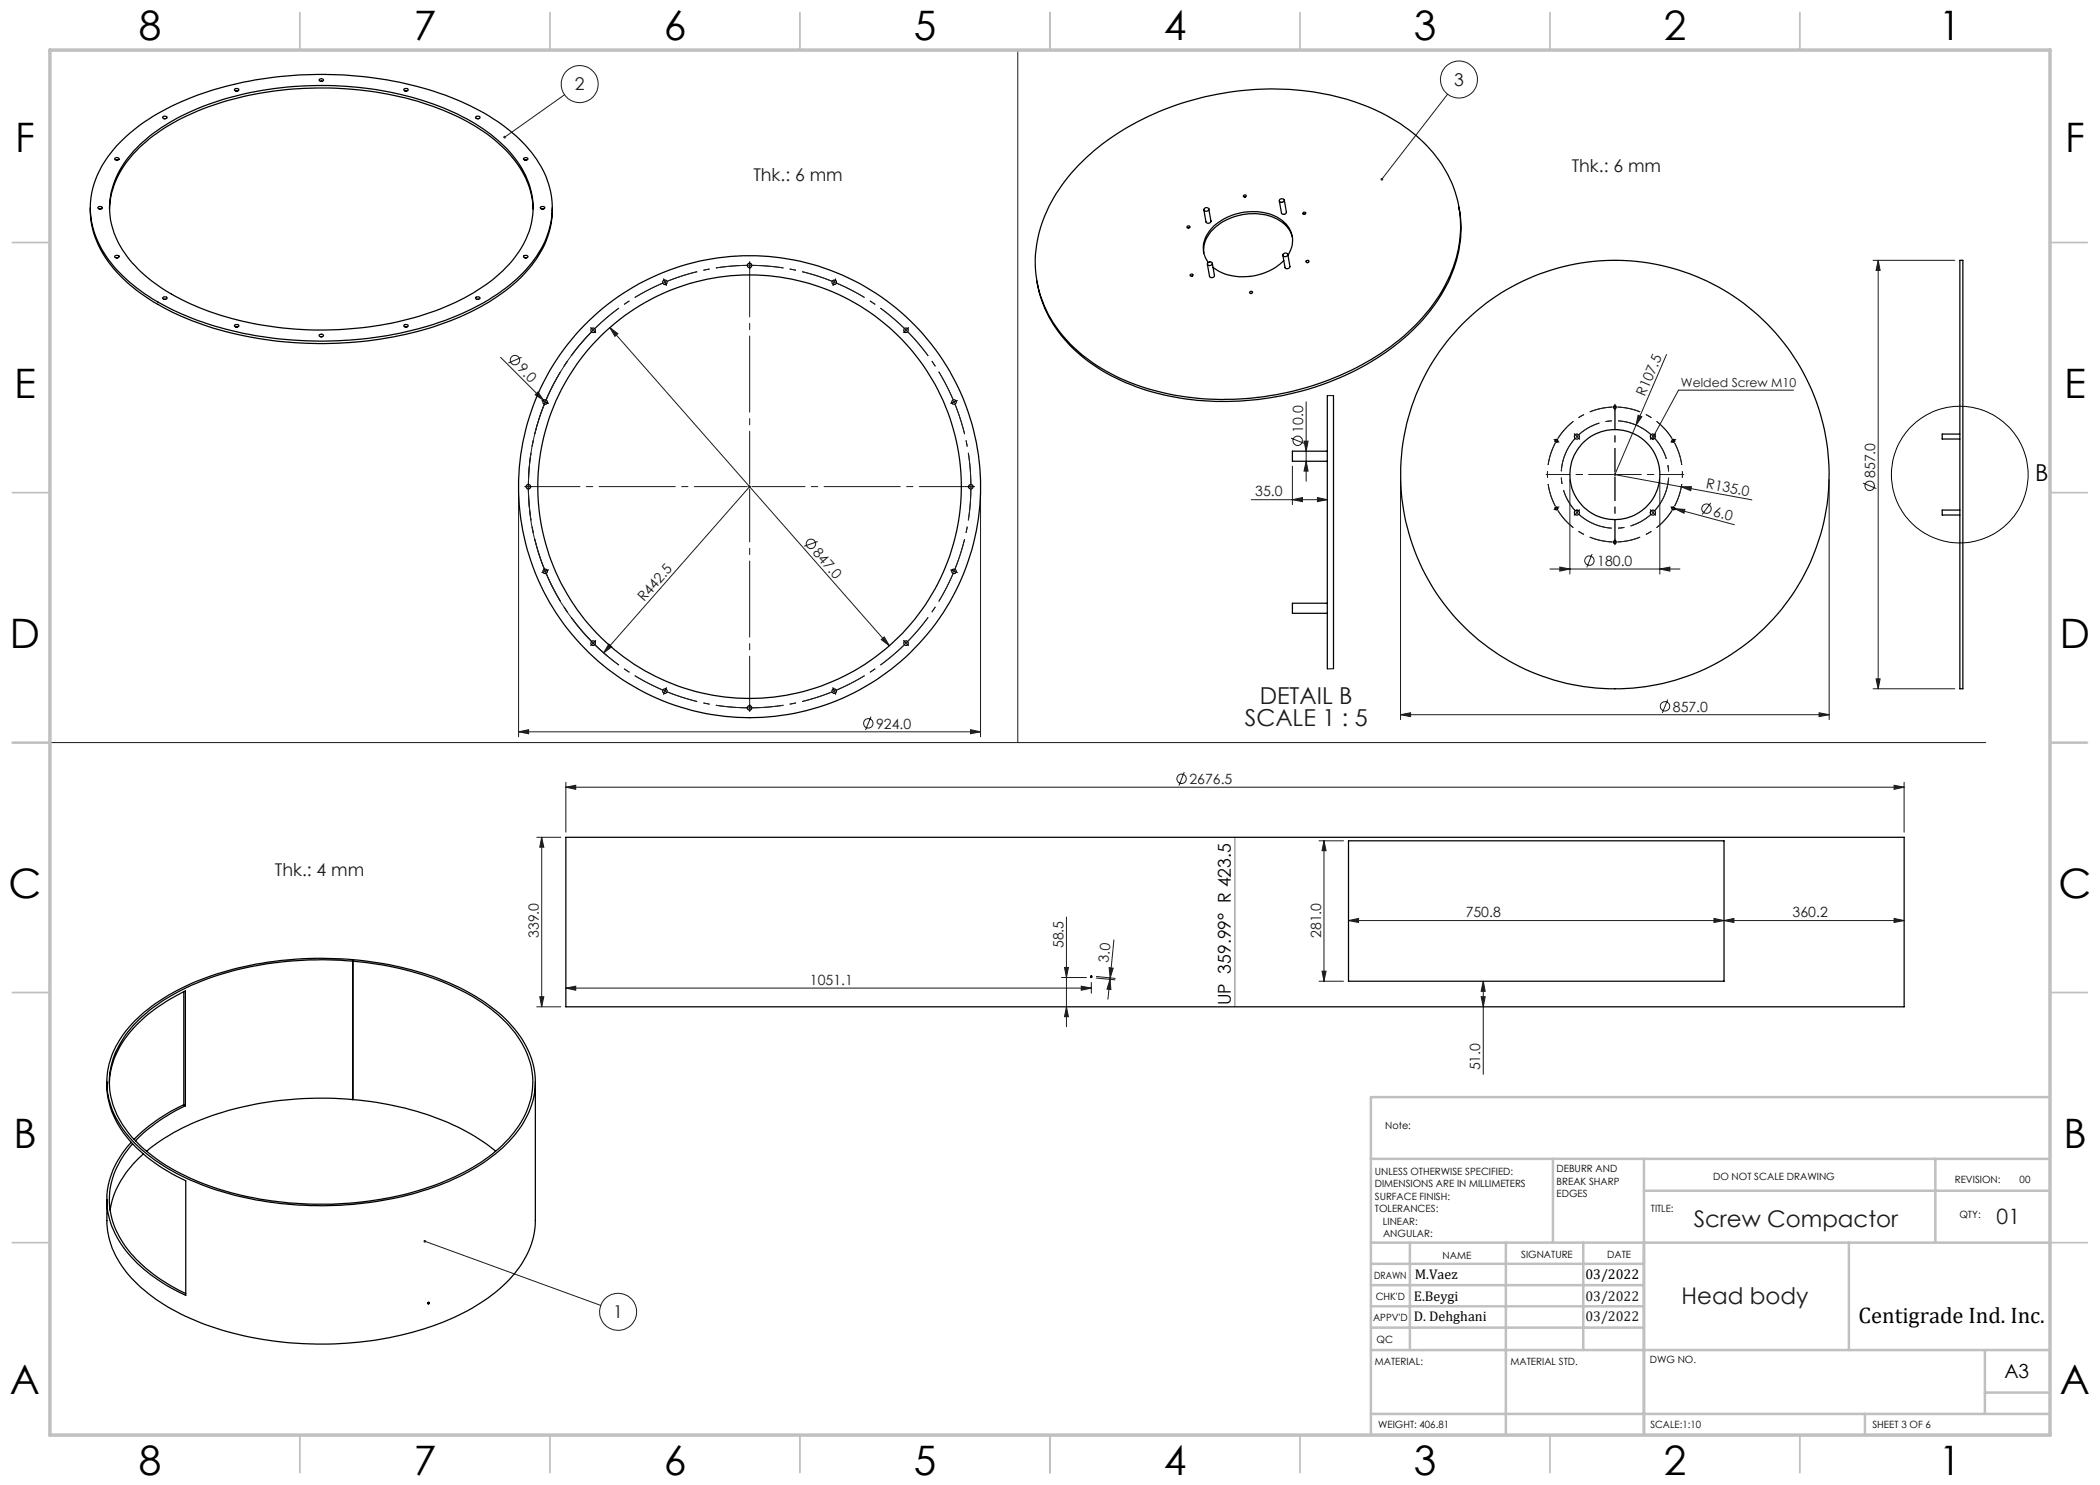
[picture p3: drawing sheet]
<svg xmlns="http://www.w3.org/2000/svg" width="420mm" height="297mm" viewBox="0 0 420 297" stroke-linecap="round" stroke-linejoin="round" font-family="sans-serif">
<g fill="none" stroke="#191924" stroke-width=".2">
<path d="M112.9 18.9l-12 8.5M203.6 10v138.5M289.5 18.8l-13.1 17M132.9 56.2l.1 .2M133 56.4l-.2 .1M133 56.4l.1 .3M133.2 56.4h-.2M374.6 52.1h16.3M375.6 52.1v85.7M375.6 52.1l.4 2h-.8zM100.1 71.5l8.6 8.6M104.3 71.5l-2.6 1.1"/>
<path d="M107 78.9l.6-.5 1.1 1.7zM118.4 66.2a44.3 44.3 0 0 0 3.1 65.1M122 65.5l1.6 1.2-.6 .6zM122 65.5l55.9 63.6M333.3 70.9l-6.1 14.2M358.7 78h-23l-5 9.3M103.7 98.4v49M108.7 80.1l.7 .6M149.9 97.3l-29.2 33.3M196.1 98.4v49M250.3 99.9h15.2M258.2 87.6l2.7 1.1"/>
<path d="M258.5 99.9l2-.4v.8zM258.5 93.2v7.7M260.8 88.2h.8l-.4 2zM261.2 80.4v15.8M261.2 92.2l.4 2h-.8zM263.5 99.5l2 .4-2 .4zM280.1 95.9v48M311.1 88l.2 .2M311.3 88.2l-.1 .2M311.3 88.2l.2 .1M311.4 87.9l-.1 .3M314 95.9v18.9"/>
<path d="M327.2 85.1l-4.2 9.8 13.2 2.5M327.6 83l.8 .4-1.2 1.7zM332 95.9v18.9M336.2 97.4l2.1-.1-.2 .8zM336.2 97.4l14.2 2.6M365.8 95.9v48M372.6 96.6l2.7 1.1M163.5 108.3l-2.7 1M310 113.8h26M312 113.4l2 .4-2 .4zM318.4 110.8l-1 2.7M332 113.8l2-.4v.8z"/>
<path d="M334.4 101.6l.6 .1M335 101.7l2 .2-.2 .8zM335 101.7l11.9 3.2M342.2 100.6l-1.8 2.3M121.7 128.8l.6 .6-1.6 1.2zM176.2 127.9l.6-.5 1.1 1.7zM333.6 139.9l-1.1 2.7M374.6 137.8h16.3M375.2 135.8h.8l-.4 2zM10 148.5h387.2M103.7 146.4l2-.5v.9zM103.7 146.4h92.4"/>
<path d="M113.2 157.4l1.9-.3v.8zM113.2 156.5v9.9M113.2 157.4h267.6M174.2 143.3l-1.1 2.7M194.1 145.9l2 .5-2 .4zM236.9 154.4l-1.1 2.7M280.1 142.9l2-.3v.7zM280.1 142.9h85.7M363.8 142.6l2 .3-2 .4zM378.8 157.1l2 .3-2 .5zM380.8 156.5v9.9M107.4 167.5h4.7"/>
<path d="M108.3 167.5v33.9M108.3 167.5l.5 1.9h-.8zM263.8 168.2h4.9M264.8 168.2v28M264.8 168.2l.4 1.9h-.8zM108 199.4h.8l-.5 2zM113.2 197.6l1.9-.4v.8zM113.2 197.6h105.1M212.3 195.5h5M212.9 193.5h.8l-.4 2zM213.3 183.4v21.9M216.3 197.2l2 .4-2 .4z"/>
<path d="M218.3 196.5v2.1M219.3 195.6l3.7 .4M219.3 195.3l3.7 .4M221.8 193.5l.8 .1-.6 2zM222 195.9l-.4 3.9M222 195.9l.2 2-.8-.1zM222 195.6v.3M222.8 188l-.8 7.6M263.8 196.2h4.9M264.4 194.2h.8l-.4 2zM269.7 184.1l2-.4v.8zM269.7 184.1h111.1"/>
<path d="M296.2 199.4h.8l-.3 2zM296.7 196.2l.3 2.1h-.8zM296.7 196.2v18.7M342.8 183.7l2 .4-2 .4zM344.8 184.1l2-.4v.8zM378.8 183.7l2 .4-2 .4zM107.4 201.4h4.7M213.3 201.4l.4 1.9h-.8zM84.9 248.2l35.3 12.9"/>
<circle cx="115.9" cy="16.8" r="3.7"/>
<circle cx="291.8" cy="15.9" r="3.7"/>
<circle cx="103" cy="72" r=".95"/>
<circle cx="259.5" cy="88.1" r=".95"/>
<circle cx="373.9" cy="97.2" r=".95"/>
<circle cx="162.2" cy="108.8" r=".93"/>
<circle cx="317.9" cy="112.1" r=".94"/>
<circle cx="341.3" cy="101.7" r=".94"/>
<circle cx="173.6" cy="144.7" r=".95"/>
<circle cx="236.3" cy="155.8" r=".94"/>
<circle cx="333" cy="141.3" r=".94"/>
<circle cx="123.6" cy="262.4" r="3.7"/>
</g>
<circle cx="392" cy="94.9" r="13.7" fill="none" stroke="#000" stroke-width=".2"/>
<g fill="none" stroke="#191924" stroke-width=".2" stroke-dasharray="15.2 1.3 1.3 1.3" stroke-linecap="butt">
<path d="M149.9 53.1h-.2M149.9 53.1h.3M166.9 56.4l-.3-.1M166.9 56.4l.2 .1M118.6 66l-.1 .2M118.6 66l.2-.1M181.2 66l-.2-.1M181.2 66l.2 .2M105.7 97.3v.3M105.7 97.3v-.2M109.1 80.4l-.1 .2M109.1 80.4v-.2"/>
<path d="M190.8 80.4l-.1-.2M190.8 80.4l.1 .2M194.2 97.3v-.2M194.2 97.3v.3M315.4 87.3l-.2 .2M315.4 87.3l.2-.2M323 81.4h-.3M323 81.4h.2M330.6 87.3l-.2-.2M330.6 87.3l.2 .2M334.7 88.2l-.1-.3M334.7 88.2l.1 .2"/>
<path d="M109.1 114.3v.2M109.1 114.3l-.1-.3M190.8 114.3l.1-.3M190.8 114.3l-.1 .2M311.3 101.7l.1 .2M311.3 101.7l-.1-.3M315.4 102.5l.2 .2M315.4 102.5l-.2-.2M323 108.4h.2M323 108.4h-.3M330.6 102.5l.2-.2M330.6 102.5l-.2 .2"/>
<path d="M334.7 101.7l.1-.3M334.7 101.7l-.1 .2M118.6 128.6l.2 .2M118.6 128.6l-.1-.2M133 138.2l.2 .1M133 138.2l-.2-.1M166.9 138.2l.2-.1M166.9 138.2l-.3 .1M181.2 128.6l.2-.2M181.2 128.6l-.2 .2M149.9 141.6h.3M149.9 141.6h-.2"/>
</g>
<g fill="none" stroke="#191924" stroke-width=".2" stroke-dasharray="15.2 1.3 1.3 1.3" stroke-dashoffset="9" stroke-linecap="butt">
<path d="M132.5 56.6a44.2 44.2 0 0 0-13.5 9.1M149.4 53.1a44.2 44.2 0 0 0-15.9 3.1M166.4 56.2a44.3 44.3 0 0 0-16-3.1M118.3 66.4a44.3 44.3 0 0 0-9.1 13.5M180.9 65.7a44.3 44.3 0 0 0-13.6-9.1M190.6 79.9a44.2 44.2 0 0 0-9-13.5M105.7 97.8a44.2 44.2 0 0 0 3.2 16M108.9 80.8a44.3 44.3 0 0 0-3.2 16M194.2 96.8a44.2 44.2 0 0 0-3.2-16M109.2 114.7a44.2 44.2 0 0 0 9.1 13.6M191 113.8a44.3 44.3 0 0 0 3.2-16M119 129a44.3 44.3 0 0 0 13.5 9"/>
<path d="M133.5 138.4a44.3 44.3 0 0 0 15.9 3.2M167.3 138a44.2 44.2 0 0 0 13.6-9M181.6 128.3a44.3 44.3 0 0 0 9-13.6M150.4 141.6a44.2 44.2 0 0 0 16-3.2"/>
</g>
<path d="M311.1 88.6a13.5 13.5 0 0 0 0 12.6M322.5 81.4a13.5 13.5 0 0 0-10.9 6.3M334.4 87.7a13.5 13.5 0 0 0-10.9-6.3M311.6 102.1a13.5 13.5 0 0 0 10.9 6.3M323.5 108.4a13.5 13.5 0 0 0 10.9-6.3M334.9 101.2a13.5 13.5 0 0 0 0-12.6" fill="none" stroke="#191924" stroke-width=".2" stroke-dasharray="15.2 1.3 1.3 1.3" stroke-dashoffset="10.6" stroke-linecap="butt"/>
<path d="M315 87.7a10.7 10.7 0 0 0 0 14.4M330.2 87a10.7 10.7 0 0 0-14.4 0M315.8 102.8a10.7 10.7 0 0 0 14.4 0M330.9 102.1a10.7 10.7 0 0 0 0-14.4" fill="none" stroke="#191924" stroke-width=".2" stroke-dasharray="15.2 1.3 1.3 1.3" stroke-dashoffset="7.9" stroke-linecap="butt"/>
<g fill="none" stroke="#191924" stroke-width=".2" stroke-dasharray="15.2 1.3 1.3 1.3">
<path d="M132.8 56l-.1-.2M133.2 56.9l.1 .2M149.9 53.1v-.3M149.9 53.1v.2M149.9 52.6v-.2M149.9 53.6v.2M166.7 56.9l-.1 .2M166.9 56.4l.1-.2M166.9 56.4l-.1 .3M167.1 56v-.2M118.3 65.7l-.2-.2M118.6 66l-.1-.1"/>
<path d="M118.6 66l.2 .2M119 66.4l.1 .1M180.9 66.4l-.2 .1M181.2 66l.2-.1M181.2 66l-.2 .2M181.6 65.7l.1-.2M105.2 97.3h-.2M105.7 97.3h-.3M105.7 97.3h.2M106.2 97.3h.2M108.6 80.2l-.2-.1M109.1 80.4l-.3-.1"/>
<path d="M109.1 80.4l.2 .1M109.5 80.6l.2 .1M149.9 97.3v-.2M149.9 97.3h-.2M149.9 97.3v.3M149.9 97.3h.3M190.4 80.6l-.2 .1M190.8 80.4l.2-.1M190.8 80.4l-.2 .1M191.3 80.2l.2-.1M193.7 97.3h-.2M194.2 97.3h.2"/>
<path d="M194.2 97.3h-.3M194.7 97.3h.2M310.9 87.9h-.1M311.7 88.4h.1M315 86.9l-.1-.1M315.4 87.3l-.2-.2M315.4 87.3l.2 .2M315.7 87.7l.2 .1M323 94.9v-.2M323 94.9h-.3M323 94.9v.3M323 94.9h.2"/>
<path d="M323 81.4v-.2M323 81.4v.3M323 80.9h.1M323 81.9v.1M330.2 87.7l-.1 .1M330.6 87.3l.2-.2M330.6 87.3l-.2 .2M330.9 86.9l.2-.1M334.2 88.4h.1M334.7 88.2l.2-.2M334.7 88.2l-.2 .1M335.1 87.9h.1"/>
<path d="M108.6 114.4l-.2 .1M109.1 114.3h-.3M109.1 114.3l.2-.1M109.5 114.1l.2-.1M190.4 114.1l-.2-.1M190.8 114.3h.2M190.8 114.3l-.2-.1M191.3 114.4l.2 .1M310.9 101.9h-.1M311.3 101.7l-.2 .1M311.3 101.7l.2-.2M311.7 101.4h.1"/>
<path d="M315 102.9l-.1 .1M315.4 102.5l-.2 .2M315.4 102.5l.2-.2M315.7 102.1l.2-.1M323 108.4v.3M323 108.4v-.2M323 108.9v.1M323 107.9h.1M330.2 102.1l-.1-.1M330.6 102.5l.2 .2M330.6 102.5l-.2-.2M330.9 102.9l.2 .1"/>
<path d="M334.2 101.4h.1M334.7 101.7l.2 .1M334.7 101.7l-.2-.2M335.1 101.9h.1M118.3 129l-.2 .1M118.6 128.6l-.1 .2M118.6 128.6l.2-.2M119 128.3l.1-.2M132.8 138.7l-.1 .1M133 138.2l-.1 .2M133 138.2l.1-.2M133.2 137.7l.1-.1"/>
<path d="M166.7 137.7l-.1-.1M166.9 138.2l.1 .2M166.9 138.2l-.1-.2M167.1 138.7v.1M180.9 128.3l-.2-.2M181.2 128.6l.2 .2M181.2 128.6l-.2-.2M181.6 129l.1 .1M149.9 141.6v.2M149.9 141.6v-.3M149.9 142.1v.2M149.9 141.1v-.2"/>
</g>
<path d="M149.4 97.3h-44M149.9 96.8v-44M149.9 97.8v44M150.4 97.3h44" fill="none" stroke="#191924" stroke-width=".2" stroke-dasharray="15.2 1.3 1.3 1.3" stroke-dashoffset="4.7"/>
<path d="M322.5 94.9h-13.3M323 94.4v-13.2M323 95.4v13.3M323.5 94.9h13.2" fill="none" stroke="#191924" stroke-width=".2" stroke-dasharray="15.2 1.3 1.3 1.3" stroke-dashoffset="10.5"/>
<path d="M247 167.5v33.9" fill="none" stroke="#808080" stroke-width=".2"/>
<g fill="none" stroke="#c0c0c0" stroke-width=".35">
<path d="M60 2.5v7.5M110 2.5v7.5M160 2.5v7.5M210 2.5v7.5M260 2.5v7.5M310 2.5v7.5M360 2.5v7.5M2.5 48.5h7.5M410 48.5h7.5M2.5 98.5h7.5M410 98.5h7.5M2.5 148.5h7.5"/>
<path d="M410 148.5h7.5M2.5 198.5h7.5M410 198.5h7.5M2.5 248.5h7.5M410 248.5h7.5M60 287v7.5M110 287v7.5M160 287v7.5M210 287v7.5M260 287v7.5M310 287v7.5M360 287v7.5"/>
</g>
<g fill="none" stroke="#c0c0c0" stroke-width=".5">
<path d="M410 219.4h-135.8v67.4M274.2 231.8h135.8M310.6 231.8v16.7M328.8 231.8v55.2M328.8 238.2h81.2M387.1 231.8v16.7M274.2 248.5h135.8M274.2 257h54.6M274.2 252.8h54.6M282 248.5v21.5M301.2 248.5v38.3M316.7 248.5v21.5"/>
<path d="M369.8 248.5v21.5M274.2 265.5h54.6M274.2 261.3h54.6M274.2 270h135.8M397 270v12.8M397 278.5h13M274.2 282.8h135.8M373 282.8v4.2"/>
</g>
<path d="M10 10h400v277h-400z" fill="none" stroke="#c0c0c0" stroke-width=".7"/>
<g fill="#191924">
<path d="M330.5 87.1a.27 .27 0 0 1 .3 0 .27 .27 0 0 1 .1 .3 .27 .27 0 0 1-.3 .1l.1-.2-.1 .2-.2-.2z"/>
<path d="M107 78.9l.6-.5 1.1 1.7z"/>
<path d="M121.7 128.8l.6 .6-1.6 1.2z"/>
<path d="M327.6 83l.8 .4-1.2 1.7z"/>
<path d="M335 101.7l2 .2-.2 .8z"/>
<path d="M336.2 97.4l2.1-.1-.2 .8z"/>
<path d="M100.8 27.2l-.1 .4 .2-.2-.2 .2a.27 .27 0 0 0 .4 0 .27 .27 0 0 0 0-.3 .27 .27 0 0 0-.3-.1zM276.2 35.7v.3l.2-.2-.2 .3a.26 .26 0 0 0 .4-.1 .26 .26 0 0 0 0-.4 .26 .26 0 0 0-.4 .1zM84.7 248.1l.2 .1h-.2a.26 .26 0 0 0 .3 .3 .26 .26 0 0 0 .2-.4 .26 .26 0 0 0-.5 0z"/>
<path d="M378.8 157.1l2 .3-2 .5zM113.2 157.4l1.9-.3v.8zM216.3 197.2l2 .4-2 .4zM113.2 197.6l1.9-.4v.8zM342.8 183.7l2 .4-2 .4zM269.7 184.1l2-.4v.8z"/>
<path d="M103.7 146.4l2-.5v.9zM194.1 145.9l2 .5-2 .4zM280.1 142.9l2-.3v.7zM363.8 142.6l2 .3-2 .4zM312 113.4l2 .4-2 .4zM332 113.8l2-.4v.8zM258.5 99.9l2-.4v.8zM263.5 99.5l2 .4-2 .4zM344.8 184.1l2-.4v.8zM378.8 183.7l2 .4-2 .4z"/>
<path d="M221.8 193.5l.8 .1-.6 2zM222 195.9l.2 2-.8-.1z"/>
<path d="M375.2 135.8h.8l-.4 2zM375.6 52.1l.4 2h-.8zM261.2 92.2l.4 2h-.8zM260.8 88.2h.8l-.4 2zM264.4 194.2h.8l-.4 2zM264.8 168.2l.4 1.9h-.8z"/>
<path d="M108.3 167.5l.5 1.9h-.8zM108 199.4h.8l-.5 2zM296.7 196.2l.3 2.1h-.8zM296.2 199.4h.8l-.3 2zM212.9 193.5h.8l-.4 2zM213.3 201.4l.4 1.9h-.8z"/>
<path d="M122 65.5l1 1.8 .6-.6zM176.2 127.9l1.7 1.2-1.1-1.7z"/>
</g>
<g fill="none" stroke="#000" stroke-width=".25">
<path d="M47 17.8l.1-.1a.35 .35 0 0 1 .4 0 .35 .35 0 0 1 .1 .5 .39 .39 0 0 1-.4 0 .39 .39 0 0 1-.2-.4zM47.2 18.2h.3M63.9 15.9a.4 .4 0 0 1 .5-.2 .4 .4 0 0 1 .2 .5 .44 .44 0 0 1-.5 .1 .44 .44 0 0 1-.2-.4zM64.1 16.3h.3M80.8 17.9l.1-.1a.4 .4 0 0 1 .5-.1 .4 .4 0 0 1 .2 .4h-.1a.46 .46 0 0 1-.7-.2zM81 18.2h.4M23 31.6a.48 .48 0 0 1 .8 .3h-.1a.44 .44 0 0 1-.4 .2 .44 .44 0 0 1-.3-.4zM23.2 32h.3M23.3 29.2a41 41 0 0 1 17.3-10.5 75.7 75.7 0 0 1 49.5 .7 37 37 0 0 1 16.7 11.8 16.7 16.7 0 0 1-.5 21.4 37.7 37.7 0 0 1-16.2 11.1 75.1 75.1 0 0 1-52.7-.5 36.4 36.4 0 0 1-15.7-11.3 16.7 16.7 0 0 1 .5-21.4zM27.9 29a43.9 43.9 0 0 1 20-10 68.8 68.8 0 0 1 41.7 3 32.5 32.5 0 0 1 14 10.5 15.2 15.2 0 0 1-.8 19.1 34.5 34.5 0 0 1-14.7 10.2 68.8 68.8 0 0 1-49.2-.7 31.4 31.4 0 0 1-14.4-11.1 15.4 15.4 0 0 1 1.7-19.2zM32.6 23.4l.1-.1a.41 .41 0 0 1 .4-.1 .41 .41 0 0 1 .3 .4l-.1 .1a.4 .4 0 0 1-.5 .1 .4 .4 0 0 1-.2-.4zM32.8 23.7h.3"/>
<path d="M95.1 23.4l.2-.1a.37 .37 0 0 1 .5-.1 .37 .37 0 0 1 .1 .4l-.1 .1a.45 .45 0 0 1-.7-.3zM95.4 23.7h.3M104.7 31.7a.4 .4 0 0 1 .5-.2 .4 .4 0 0 1 .3 .5 .42 .42 0 0 1-.5 .1 .42 .42 0 0 1-.3-.4zM105 32h.3M215.7 33.1a53.3 53.3 0 0 1 30.1-14.7 51.2 51.2 0 0 1 31.6 4.8 27.4 27.4 0 0 1 13.9 16.1 24.4 24.4 0 0 1-3.6 20.1 45.2 45.2 0 0 1-21.9 16.6 56.5 56.5 0 0 1-38.6 .9 31.7 31.7 0 0 1-17.5-14 23.1 23.1 0 0 1 .6-22.5 34 34 0 0 1 5.4-7.3zM249.1 39.4h-.1M255.9 39.9a.43 .43 0 0 1 .7-.2 .43 .43 0 0 1 0 .7 .43 .43 0 0 1-.5 .1 .43 .43 0 0 1-.2-.6zM18.1 41.6a18.9 18.9 0 0 0 6.5 14.1 46.6 46.6 0 0 0 20.5 10.6 76 76 0 0 0 46-2.6 36.6 36.6 0 0 0 15.7-11.3 17.4 17.4 0 0 0 3.7-10.8M19.7 41.3a.48 .48 0 0 1 .8 .3l-.2 .2a.48 .48 0 0 1-.7-.3zM19.9 41.8h.3M21.9 41.8a18 18 0 0 1 6.7-12.9 45.7 45.7 0 0 1 20.4-9.7 69.5 69.5 0 0 1 39.6 2.8 32 32 0 0 1 15.4 11.6 15.5 15.5 0 0 1 2.6 8.2M23 51.2l.1-.1a.41 .41 0 0 1 .4-.1 .41 .41 0 0 1 .3 .4l-.1 .1a.44 .44 0 0 1-.5 .1 .44 .44 0 0 1-.2-.4z"/>
<path d="M23.2 51.6h.3M32.6 59.5l.1-.1a.37 .37 0 0 1 .5-.1 .37 .37 0 0 1 .1 .5h-.1a.45 .45 0 0 1-.6-.3zM32.8 59.9h.3M95.1 59.5l.2-.1a.41 .41 0 0 1 .4-.1 .41 .41 0 0 1 .3 .5h-.1a.42 .42 0 0 1-.5 .1 .42 .42 0 0 1-.3-.4zM95.4 59.9h.3M104.8 51.1a.44 .44 0 0 1 .5 0 .44 .44 0 0 1 .3 .3l-.1 .1a.44 .44 0 0 1-.5 .1 .44 .44 0 0 1-.3-.4zM105 51.6h.3M108.1 41.4l.1-.1a.4 .4 0 0 1 .5 0 .4 .4 0 0 1 .2 .4l-.1 .1a.4 .4 0 0 1-.5 0 .4 .4 0 0 1-.2-.4zM108.4 41.8h.3M237.4 45.3a.26 .26 0 0 1 .4-.2 .26 .26 0 0 1 0 .5h-.3zM237.8 45.6h-.1M238.3 55.2h.1"/>
<path d="M240.9 41.7a.42 .42 0 0 1 .6-.2 .42 .42 0 0 1 0 .7 .41 .41 0 0 1-.5 0 .41 .41 0 0 1-.1-.5zM241.5 52.6a.44 .44 0 0 1 .6-.2 .44 .44 0 0 1 .2 .6 .46 .46 0 0 1-.5 .1 .46 .46 0 0 1-.3-.5zM241.8 41.8l.4 2.4a.53 .53 0 0 1-.4 .4 .53 .53 0 0 1-.6-.2l-.4-2.4M242.5 52.7l.4 2.4a.52 .52 0 0 1-.4 .4 .52 .52 0 0 1-.6-.3l-.4-2.4M250.2 58.7h.1M256.6 50.8a.45 .45 0 0 1 .6-.2 .45 .45 0 0 1 .3 .5 .46 .46 0 0 1-.6 .2 .46 .46 0 0 1-.3-.5zM256.8 52.1a11.4 11.4 0 0 1-13.4 1.9l-.8-.5M256.9 40l.4 2.4a.54 .54 0 0 1-.5 .5 .54 .54 0 0 1-.5-.3l-.4-2.4M257.6 51.1a5.1 5.1 0 0 0-2.2-7.7 11.5 11.5 0 0 0-13.6 2.9 5 5 0 0 0-.1 6.2M257.6 50.9l.4 2.4a.54 .54 0 0 1-.4 .4 .54 .54 0 0 1-.6-.2l-.4-2.5M258.5 47.5a6.3 6.3 0 0 0-4.9-4.4 11.5 11.5 0 0 0-11.7 3.6 5.3 5.3 0 0 0-1.1 3.9M260.9 42.8l-.1 .1"/>
<path d="M261.6 52.5h-.1M291.8 41.4a25.2 25.2 0 0 1-5.2 20.1 46.8 46.8 0 0 1-23 15.7 56.6 56.6 0 0 1-36.4 .2 32.7 32.7 0 0 1-16.5-12.5 22.7 22.7 0 0 1-3.3-8.7M392 52.1h.6v85.7h-.6zM47 65a.4 .4 0 0 1 .5-.1 .4 .4 0 0 1 .2 .4h-.1a.38 .38 0 0 1-.4 .1 .38 .38 0 0 1-.2-.4zM47.2 65.4h.3M63.9 67v-.1a.38 .38 0 0 1 .5-.1 .38 .38 0 0 1 .2 .5 .44 .44 0 0 1-.5 .1 .44 .44 0 0 1-.2-.4zM64.1 67.3h.3M80.8 65l.1-.1a.35 .35 0 0 1 .5 0 .35 .35 0 0 1 .1 .5 .39 .39 0 0 1-.5 0 .39 .39 0 0 1-.2-.4zM81 65.4h.4M265.5 79.1v54.7M266.7 79.1v54.6M265.5 90.2h-7v2h7"/>
<path d="M392 86.8h-3.6v1h3.6M392 102h-3.6v1h3.6M265.5 120.6h-7v2.1h7M113.2 167.5h267.6v33.9h-267.6zM269.7 168.2h75.1v28h-75.1zM36.8 198.4v22.5M70.6 192.2v27.7M70.6 191.9v.1M70.6 191.9v.3M218.2 195.5h.1M21.4 216.4a17.8 17.8 0 0 0 6.7 13.9 34.8 34.8 0 0 0 9 5.8v23a29.2 29.2 0 0 1-13.7-11.7 15.2 15.2 0 0 1 1.6-17.4l1.2-1.5M21.9 216.7a17.8 17.8 0 0 1 6.4-12.7 36.1 36.1 0 0 1 8.8-5.8v23"/>
<path d="M27 204.2a42.7 42.7 0 0 1 19.6-10.4 70.1 70.1 0 0 1 43.1 2.7 34.1 34.1 0 0 1 13.7 9.9 15.5 15.5 0 0 1 0 20 35.2 35.2 0 0 1-15.7 10.7 70 70 0 0 1-47.5-.2 33.8 33.8 0 0 1-15.9-11.5 15.4 15.4 0 0 1 .5-18.7zM27.9 203.8a44.6 44.6 0 0 1 21.1-10.2 68.3 68.3 0 0 1 41.5 3.6 30.4 30.4 0 0 1 13.9 11.4 15.3 15.3 0 0 1-2.1 18.5 37.3 37.3 0 0 1-17.3 10.6 69.4 69.4 0 0 1-45.1-1.3 34.2 34.2 0 0 1-14.5-10.2 15.4 15.4 0 0 1 .2-19.9zM70.6 219.9a65.4 65.4 0 0 0-34.1 5.7 36.8 36.8 0 0 0-7.2 4.7M70.6 219.9a56.4 56.4 0 0 1 25.2 7.9l3.3 2.5M107.1 216.4v27.7a17.6 17.6 0 0 1-5.9 12.5 44.3 44.3 0 0 1-21.1 10.4 69.3 69.3 0 0 1-41.9-3.3 31.4 31.4 0 0 1-14.3-11.3 16 16 0 0 1-2.5-8.3v-4.2M26.5 228.8a15.7 15.7 0 0 0-3.6 16.5 25.4 25.4 0 0 0 11.8 12.2l2.4 1.2M28.7 230.8a19.2 19.2 0 0 0-6.7 11.2M36.8 220.9a34.4 34.4 0 0 0-10 7M36.8 220.9l.3 .3M37.1 221.2a33.6 33.6 0 0 0-10 7M85.5 260.6l.2 .1zM85.7 260.7h.1"/>
<path d="M85.7 260.5h.1l-.1 .2M85.7 260.5h.1M85.7 260.5l-.2 .1 .2 .1"/>
<circle cx="249" cy="39.1" r=".26"/>
<circle cx="133" cy="56.4" r=".45"/>
<circle cx="149.9" cy="53.1" r=".45"/>
<circle cx="166.8" cy="56.5" r=".44"/>
<circle cx="238.3" cy="55" r=".26"/>
<circle cx="250.2" cy="58.5" r=".26"/>
<circle cx="260.9" cy="42.7" r=".26"/>
<circle cx="261.5" cy="52.3" r=".27"/>
<circle cx="118.6" cy="66" r=".45"/>
<circle cx="181.2" cy="66" r=".43"/>
<circle cx="105.7" cy="97.3" r=".45"/>
<circle cx="109" cy="80.4" r=".46"/>
<circle cx="149.9" cy="97.3" r="46.2"/>
<circle cx="149.9" cy="97.3" r="42.4"/>
<circle cx="190.8" cy="80.4" r=".45"/>
<circle cx="194.2" cy="97.3" r=".45"/>
<circle cx="311.3" cy="88.2" r=".31"/>
<circle cx="315.4" cy="87.3" r=".51"/>
<circle cx="323" cy="81.4" r=".3"/>
<circle cx="323" cy="94.9" r="42.9"/>
<circle cx="323" cy="94.9" r="9"/>
<circle cx="330.6" cy="87.3" r=".5"/>
<circle cx="334.7" cy="88.2" r=".31"/>
<circle cx="109" cy="114.3" r=".45"/>
<circle cx="190.8" cy="114.3" r=".45"/>
<circle cx="311.3" cy="101.7" r=".31"/>
<circle cx="315.4" cy="102.5" r=".5"/>
<circle cx="323" cy="108.4" r=".3"/>
<circle cx="330.6" cy="102.5" r=".51"/>
<circle cx="334.7" cy="101.7" r=".31"/>
<circle cx="118.6" cy="128.6" r=".45"/>
<circle cx="133" cy="138.2" r=".45"/>
<circle cx="166.9" cy="138.2" r=".45"/>
<circle cx="181.2" cy="128.6" r=".44"/>
<circle cx="149.9" cy="141.6" r=".45"/>
<circle cx="218.3" cy="195.4" r=".16"/>
</g>
<path d="M265.5 79.1h1.2M266.7 133.7l-1.2 .1" fill="none" stroke="#000" stroke-width=".2"/>
<g font-size="8.1">
<text x="27.8" y="8">8</text>
<text x="82.8" y="8">7</text>
<text x="132.8" y="8">6</text>
<text x="182.8" y="8">5</text>
<text x="232.8" y="8">4</text>
<text x="282.8" y="8">3</text>
<text x="332.8" y="8">2</text>
<text x="387.8" y="8">1</text>
<text x="3" y="30.4">F</text>
<text x="413" y="30.4">F</text>
<text x="2.8" y="79.6">E</text>
<text x="412.8" y="79.6">E</text>
<text x="2" y="129.6">D</text>
<text x="412" y="129.6">D</text>
<text x="1.7" y="179.6">C</text>
<text x="411.7" y="179.6">C</text>
<text x="2.7" y="229.6">B</text>
<text x="412.7" y="229.6">B</text>
<text x="2" y="278.9">A</text>
<text x="412" y="278.9">A</text>
<text x="27.8" y="295">8</text>
<text x="82.8" y="295">7</text>
<text x="132.8" y="295">6</text>
<text x="182.8" y="295">5</text>
<text x="232.8" y="295">4</text>
<text x="282.8" y="295">3</text>
<text x="332.8" y="295">2</text>
<text x="387.8" y="295">1</text>
</g>
<text font-size="4.7" x="407" y="96.3">B</text>
<g font-size="4.7" fill="#191924">
<text x="251.9" y="140.7">DETAIL B</text>
<text x="249" y="145.2">SCALE 1 : 5</text>
</g>
<g font-size="4.6" fill="#191924">
<text x="338.7" y="245.3">Screw Compactor</text>
<text x="336.3" y="260.8">Head body</text>
</g>
<text font-size="4.5" x="371.7" y="264.6">Centigrade Ind. Inc.</text>
<text font-size="4.2" fill="#191924" x="399.3" y="244.8">01</text>
<text font-size="3.9" x="400.9" y="275.5">A3</text>
<g font-size="3.5" fill="#191924">
<text x="290.8" y="17.2">3</text>
<text x="115" y="18.1">2</text>
<text x="314.3" y="34.5">Thk.: 6 mm</text>
<text x="150.7" y="36.2">Thk.: 6 mm</text>
<text x="55" y="175.2">Thk.: 4 mm</text>
<text x="122.7" y="263.6">1</text>
</g>
<text font-size="3.5" x="246.2" y="201.1" transform="rotate(-90 246.2 201.1)">UP 359.99° R 423.5</text>
<g font-size="2.8" fill="#191924">
<text x="103.4" y="73.9" transform="rotate(45 103.4 73.9)">9.0</text>
<text x="329" y="79.4" transform="rotate(-67 329 79.4)">R107.5</text>
<text x="260.6" y="86.6" transform="rotate(-90 260.6 86.6)">10.0</text>
<text x="375" y="95.6" transform="rotate(-90 375 95.6)">857.0</text>
<text x="251.1" y="99.3">35.0</text>
<text x="341.1" y="97.6" transform="rotate(10 341.1 97.6)">R135.0</text>
<text x="342.5" y="103.2" transform="rotate(15 342.5 103.2)">6.0</text>
<text x="162.4" y="110.6" transform="rotate(49 162.4 110.6)">847.0</text>
<text x="319.5" y="113.2">180.0</text>
<text x="128.8" y="120.4" transform="rotate(-49 128.8 120.4)">R442.5</text>
<text x="334.6" y="142.3">857.0</text>
<text x="175.2" y="145.7">924.0</text>
<text x="237.9" y="156.8">2676.5</text>
<text x="293.1" y="183.5">750.8</text>
<text x="358.5" y="183.5">360.2</text>
<text x="107.7" y="187.6" transform="rotate(-90 107.7 187.6)">339.0</text>
<text x="212.7" y="189.6" transform="rotate(-90 212.7 189.6)">58.5</text>
<text x="264.2" y="187.6" transform="rotate(-90 264.2 187.6)">281.0</text>
<text x="162" y="197">1051.1</text>
<text x="221.7" y="192.6" transform="rotate(-84 221.7 192.6)">3.0</text>
<text x="296" y="214.1" transform="rotate(-90 296 214.1)">51.0</text>
<text x="317.1" y="260.1">03/2022</text>
<text x="317.1" y="264.2">03/2022</text>
</g>
<g font-size="2.8">
<text x="282.9" y="255.9">M.Vaez</text>
<text x="317.1" y="255.9">03/2022</text>
<text x="282.8" y="260.1">E.Beygi</text>
<text x="282.8" y="264.2">D. Dehghani</text>
</g>
<text font-size="2.5" fill="#191924" x="336.2" y="77.5">Welded Screw M10</text>
<g font-size="2">
<text x="277" y="225.8">Note:</text>
<text x="275" y="234.9">UNLESS OTHERWISE SPECIFIED:</text>
<text x="275" y="237.4">DIMENSIONS ARE IN MILLIMETERS</text>
<text x="275" y="239.9">SURFACE FINISH:</text>
<text x="311.3" y="234.5">DEBURR AND</text>
<text x="311.3" y="237">BREAK SHARP</text>
<text x="311.3" y="239.5">EDGES</text>
<text x="342.6" y="236">DO NOT SCALE DRAWING</text>
<text x="391" y="236.6">REVISION:</text>
<text x="403.9" y="236.6">00</text>
<text x="275" y="242.4">TOLERANCES:</text>
<text x="276.6" y="244.9">LINEAR:</text>
<text x="330.2" y="242.4">TITLE:</text>
<text x="391.9" y="243.7">QTY:</text>
<text x="276.6" y="247.4">ANGULAR:</text>
<text x="288.5" y="251.7">NAME</text>
<text x="304.2" y="251.7">SIGNATURE</text>
<text x="321.4" y="251.7">DATE</text>
<text x="274.8" y="255.9">DRAWN</text>
<text x="275.1" y="260.1">CHK'D</text>
<text x="274.6" y="264.2">APPV'D</text>
<text x="275.3" y="268.5">QC</text>
<text x="275" y="273">MATERIAL:</text>
<text x="302.1" y="273">MATERIAL STD.</text>
<text x="330" y="272.5">DWG NO.</text>
<text x="275.6" y="285.6">WEIGHT: 406.81</text>
<text x="330.1" y="285.6">SCALE:1:10</text>
<text x="374.5" y="285.6">SHEET 3 OF 6</text>
</g>
</svg>
